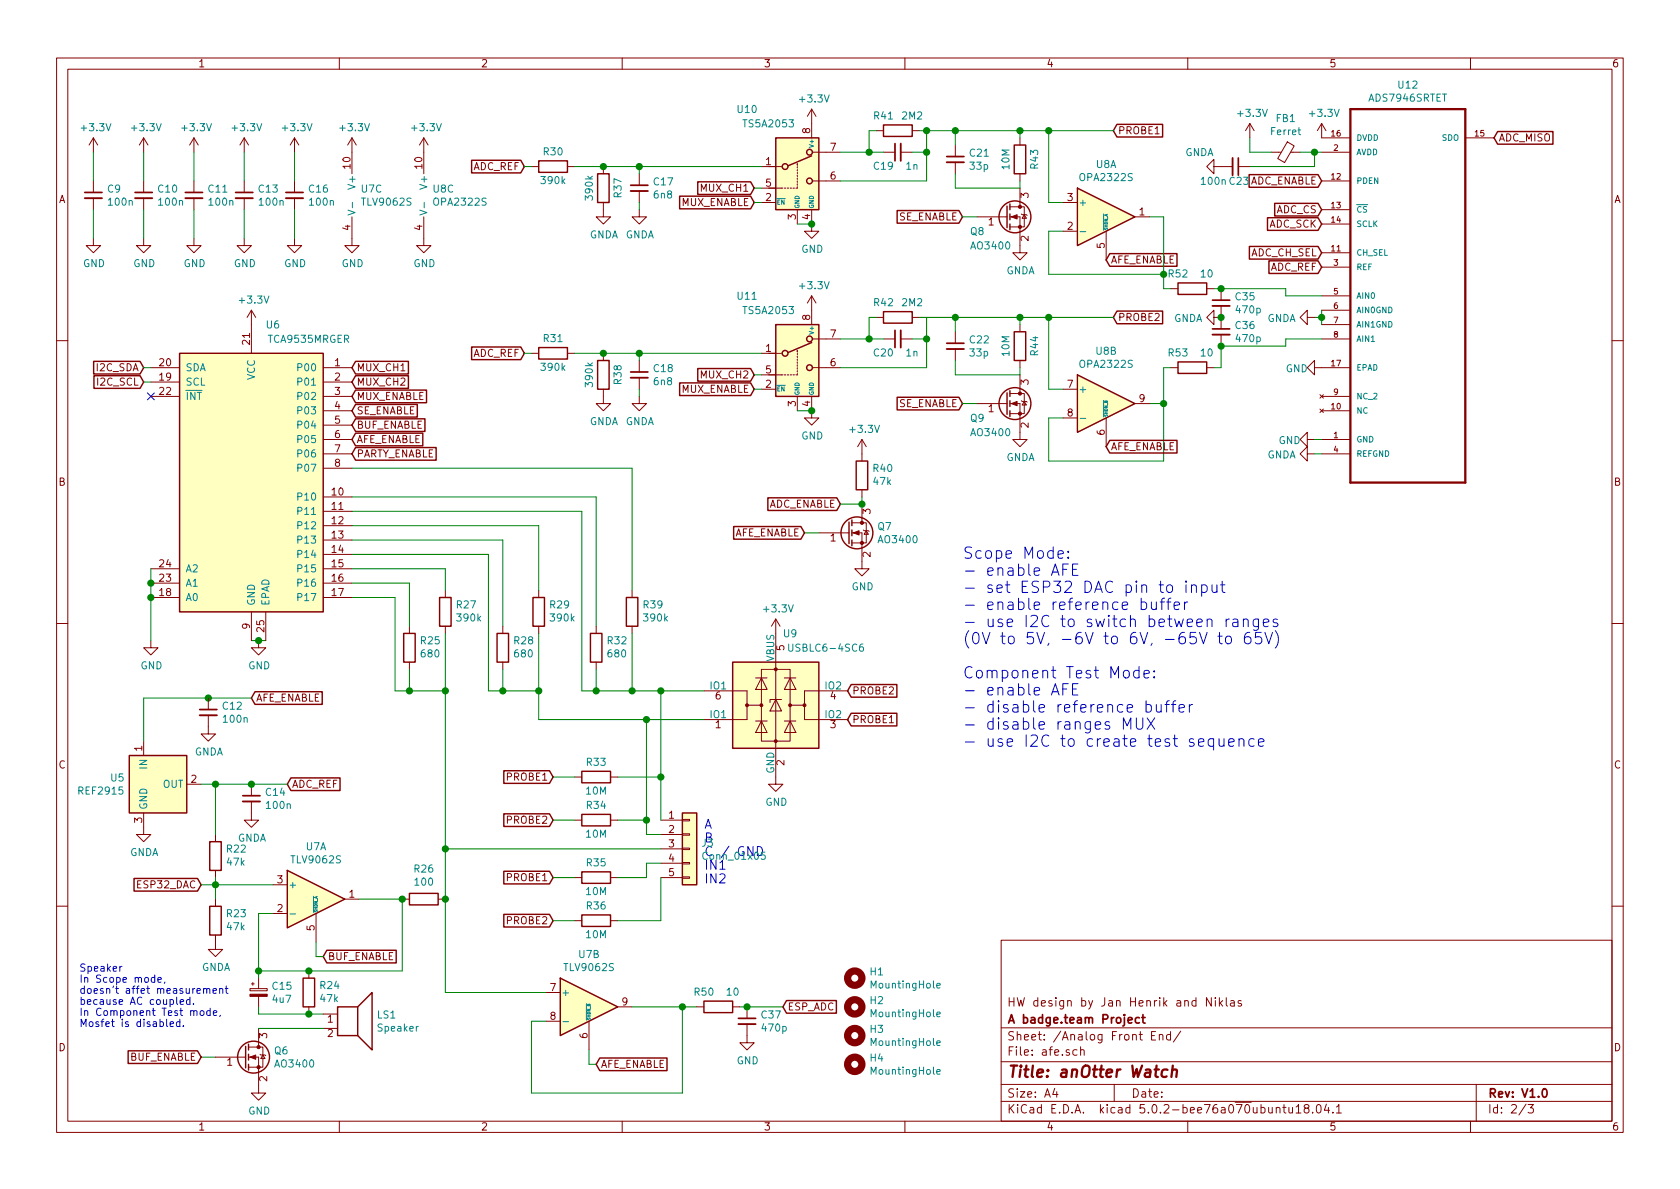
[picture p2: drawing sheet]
<svg xmlns="http://www.w3.org/2000/svg" width="297mm" height="210mm" viewBox="0 0 297 210" stroke-linecap="round" stroke-linejoin="round" font-family="sans-serif">
<g fill="none" stroke="#840000" stroke-width=".18">
<path d="M10 10.3h277v189.9h-277zM12 12.2h273v186.1h-273zM60 10.3v1.9M110 10.3v1.9M143.5 19.3v5.1M143.5 19.3l-.8 1.3M143.5 19.3l.8 1.3M160 10.3v1.9M210 10.3v1.9M260 10.3v1.9M16.5 24.4v2.5M16.5 32v2"/>
<path d="M16.5 35v2.1M16.5 24.4l-.8 1.2M16.5 24.4l.8 1.2M25.4 24.4v2.5M25.4 32v2M25.4 35v2.1M25.4 24.4l-.8 1.2M25.4 24.4l.8 1.2M34.3 24.4v2.5M34.3 32v2M34.3 35v2.1M34.3 24.4l-.8 1.2"/>
<path d="M34.3 24.4l.8 1.2M43.2 24.4v2.5M43.2 32v2M43.2 35v2.1M43.2 24.4l-.8 1.2M43.2 24.4l.7 1.2M52.1 24.4v2.5M52.1 32v2M52.1 35v2.1M52.1 24.4l-.8 1.2M52.1 24.4l.7 1.2M62.2 38.3v5.1h1.3l-1.3 1.3-1.2-1.3h1.2"/>
<path d="M62.2 24.4l-.7 1.2M62.2 24.4v6.3M62.2 24.4l.8 1.2M74.9 38.3v5.1h1.3l-1.3 1.3-1.2-1.3h1.2M74.9 24.4l-.7 1.2M74.9 24.4v6.3M74.9 24.4l.8 1.2M94 29.5h1.2M100.3 29.5h1.3M106.7 35.8v2.5h1.2l-1.2 1.3-1.3-1.3h1.3M106.7 29.5v1.2M113 37.1v1.2h1.3l-1.3 1.3-1.2-1.3h1.2"/>
<path d="M113 30.7v2.1M113 33.8v2M134.6 33.3h3.8M134.6 29.5h3.6M134.6 35.8h2.6M138.7 33.3h.2M139.2 33.3h.2M139.7 33.3h.3M140.2 33.3h.3M141 33v.3h-.3M141 29v.2M141 29.5v.2"/>
<path d="M141 30v.2M141 30.5v.2M141 31v.2M141 31.5v.2M141 32v.3M141 32.5v.3M141 37.1v2.5M143.5 37.1v3.8h1.3l-1.3 1.3-1.3-1.3h1.3M143.8 26.9h4.8M143.8 32h4.8M154.9 23.1h1.3M156.2 26.9h2"/>
<path d="M159.3 26.9h2M161.3 23.1h1.3M168.9 25.6v2.1M168.9 28.7v2M172.7 38.3h5.1M177.9 38.3h.2M178.6 38.3h1.7v6.4h1.3l-1.3 1.3-1.2-1.3h1.2M178.6 36.6h1.7M180.3 36.6h.8v3.5h-2.5M180.3 24.4v1.2M180.3 30.7v1.3M180.3 33.3v3.3"/>
<path d="M180.6 37.8l.1 .2h.8l.1 .1M181.1 38l.4 .6h-.8zM188 35.8h2.5M200.7 38.3h2.5M214.6 29.5v-1.3l-1.2 1.3 1.2 1.2v-1.2h3.3M218.9 29.5h2.1M221 21.8l-.8 1.3M221 21.8v2.6M221 21.8l.7 1.3M224.8 26.9h1.7M227.6 25.1l1.2 .7-1.7 2.9-1.2-.7zM228.2 26.9h1.7"/>
<path d="M233.7 21.8v2.6h5.1M233.7 26.9h5.1M233.7 32h5.1M233.7 37.1h5.1M233.7 39.6h5.1M233.7 21.8l-.8 1.3M233.7 21.8l.7 1.3M259.1 24.4h5.1M16.5 42.2v1.2h1.3l-1.3 1.3-1.3-1.3h1.3M25.4 42.2v1.2h1.3l-1.3 1.3-1.3-1.3h1.3M34.3 42.2v1.2h1.3l-1.3 1.3-1.3-1.3h1.3M43.2 42.2v1.2h1.2l-1.2 1.3-1.3-1.3h1.3"/>
<path d="M44.4 54.9l-.7 1.2M44.4 54.9v7.6M44.4 54.9l.8 1.2M52.1 42.2v1.2h1.2l-1.2 1.3-1.3-1.3h1.3M143.5 52.3v5.1M143.5 52.3l-.8 1.3M143.5 52.3l.8 1.3M143.8 59.9h4.8M154.9 56.1h1.3M156.2 59.9h2M159.3 59.9h2M161.3 56.1h1.3"/>
<path d="M168.9 58.7v2M180.3 57.4v1.3M188 40.9h2.5M195.6 40.9v5.1M207 51h1.3M213.4 51h1.2M214.6 56.1v-1.2l-1.2 1.2 1.2 1.3v-1.3h1.3M215.9 51v2.1M215.9 54.1v4.1M215.9 59.2v2M231.1 56.1v-1.2l-1.2 1.2 1.2 1.3v-1.3h1.3M233.7 44.7h5.1"/>
<path d="M233.7 47.2h5.1M233.7 52.3h5.1M233.7 54.9h5.1M233.7 57.4h5.1M233.7 59.9h5.1M10 60.2h2M26.7 65h5M26.7 70.1h5M26.7 67.6h5M57.1 65h5.1M57.1 70.1h5.1M57.1 72.6h5.1"/>
<path d="M57.1 77.7h5.1M57.1 67.6h5.1M57.1 75.2h5.1M94 62.5h1.2M100.3 62.5h1.3M106.7 68.8v2.6h1.2l-1.2 1.2-1.3-1.2h1.3M106.7 62.5v1.2M113 70.1v1.3h1.3l-1.3 1.2-1.2-1.2h1.2M113 63.7v2.1M113 66.8v2M134.6 66.3h3.8M134.6 62.5h3.6"/>
<path d="M134.6 68.8h2.6M138.7 66.3h.2M139.2 66.3h.2M139.7 66.3h.3M140.2 66.3h.3M141 62v.2M141 62.5v.2M141 63v.2M141 63.5v.2M141 64v.3M141 64.5v.3M141 65v.3"/>
<path d="M141 65.5v.3M141 66v.3h-.3M141 70.1v2.5M143.5 70.1v3.8h1.3l-1.3 1.3-1.3-1.3h1.3M143.8 65h4.8M152.4 77.7v3.8M152.4 77.7l-.8 1.3M152.4 77.7l.8 1.3M168.9 61.7v2M172.7 71.4h5.1M177.9 71.4h.2M178.6 71.4h1.7v6.3h1.3l-1.3 1.3-1.2-1.3h1.2"/>
<path d="M178.6 69.6h1.7M180.3 69.6h.8v3.5h-2.5M180.3 63.7v1.3M180.3 66.3v3.3M180.6 70.9l.1 .1h.8l.1 .1M181.1 71l.4 .6h-.8zM188 68.8h2.5M188 73.9h2.5M195.6 73.9v5.1M200.7 71.4h2.5M207 65h1.3M213.4 65h1.2"/>
<path d="M231.1 77.7v-1.3l-1.2 1.3 1.2 1.3v-1.3h1.3M232.4 65v-1.3l-1.3 1.3 1.3 1.3v-1.3h6.4M233.4 69.8l.6 .6M233.4 72.3l.6 .6M233.7 70.1h5.1M233.7 72.6h5.1M233.7 77.7h5.1M234 69.8l-.6 .6M234 72.3l-.6 .6M285 60.2h2M57.1 80.3h5.1M57.1 87.9h5.1"/>
<path d="M57.1 90.4h5.1M57.1 93h5.1M57.1 95.5h5.1M57.1 98h5.1M57.1 82.8h5.1M144.8 94.2h5.1M149.9 94.2h.2M150.6 94.2h1.8v6.4h1.3l-1.3 1.2-1.3-1.2h1.3M150.6 92.5h1.8M152.4 92.5h.8v3.5h-2.6M152.4 86.6v1.3M152.4 89.1v3.4"/>
<path d="M152.7 93.7l.1 .1h.7l.2 .2M153.2 93.8l.3 .7h-.7zM231.1 80.3v-1.3l-1.2 1.3 1.2 1.2v-1.2h1.3M233.7 80.3h5.1M10 110.3h2M26.7 113.3v1.2h1.2l-1.2 1.3-1.3-1.3h1.3M26.7 100.6h5M26.7 103.1h5M26.7 105.7h5M44.4 108.2v5.1M45.7 113.3v1.2h1.3l-1.3 1.3-1.3-1.3h1.3M47 108.2v5.1"/>
<path d="M57.1 100.6h5.1M57.1 103.1h5.1M57.1 105.7h5.1M72.4 110.7v1.3M72.4 117.1v1.3M78.7 104.4v1.3M78.7 110.7v1.3M88.9 110.7v1.3M88.9 117.1v1.3M95.2 104.4v1.3M95.2 110.7v1.3M105.4 110.7v1.3"/>
<path d="M105.4 117.1v1.3M111.8 104.4v1.3M111.8 110.7v1.3M133.6 119.9h2M134.6 118.4h5.1v12.7h-5.1zM134.6 119.9l1 2h-2zM137.2 109.5v29.2h1.2l-1.2 1.2-1.3-1.2h1.3M137.2 109.5l-.8 1.2M137.2 109.5l.7 1.2M138.7 119.9h2M139.7 119.9l1 2h-2zM285 110.3h2"/>
<path d="M25.4 131.1v2.5M33 138.7h2.6M36.8 126.5v3.3h1.3l-1.3 1.3-1.2-1.3h1.2M36.8 123.4v2.1M44.4 138.7v2M101.6 137.4h1.3M107.9 137.4h1.3M124.5 122.2h7.6v2.5h2.5M132.1 124.7v2.5h-7.6M133.6 127.5h2M134.6 127.5l1 2h-2zM137.2 123.7l1 2h-2.1z"/>
<path d="M138.2 123.7h-2.1v.5M138.7 127.5h2M139.7 127.5l1 2h-2zM142.2 124.7v2.5h7.7M149.9 122.2h-7.7v2.5h-2.5M25.4 143.8v3.8h1.3l-1.3 1.2-1.3-1.2h1.3M38.1 147.6v1.2M38.1 153.9v1.3M38.1 159v1.3M44.4 141.7v3.3h1.3l-1.3 1.3-1.2-1.3h1.2M48.3 156.5h2.5M61 159h2.5"/>
<path d="M71.1 159h1.3M77.5 159h1.2M101.6 145h1.3M101.6 155.2h1.3M107.9 145h1.3M107.9 155.2h1.3M116.8 145h3.8M116.8 147.6h3.8M116.8 150.1h3.8M116.8 152.6h3.8M116.8 155.2h3.8M120.6 155.1h1.3v.2h-1.3z"/>
<path d="M120.6 152.5h1.3v.3h-1.3zM120.6 150h1.3v.2h-1.3zM120.6 147.4h1.3v.3h-1.3zM120.6 144.9h1.3v.3h-1.3zM10 160.2h2M38.1 165.3v2.6h1.3l-1.3 1.3-1.3-1.3h1.3M44.2 174.8h3v.4h-3zM44.4 174h.6M44.7 173.7v.5M45.7 173v1.8M45.7 176.2v1.8M48.3 161.5h2.5"/>
<path d="M54.6 171.7v1.3M54.6 178v1.3M55.9 161.5v5.1M57.1 179.3h2.6M96.5 175.5h2.6M101.6 162.8h1.3M107.9 162.8h1.3M109.2 178h2.6M123.2 178h1.3M129.5 178h1.3M132.1 178v2.1M177 166.3h108v32h-108z"/>
<path d="M214.2 176.4v1.5l-.9-1.5v1.5M214.9 176.4v.2M214.9 176.9v1M215.6 176.4v1.5M215.7 177.4l.5 .5M216.2 176.9l-.6 .6M216.8 176.4v1.3l.2 .2M217.6 177h.6v.9M218.2 177.3l-.4 .1-.3 .2 .3 .3 .4-.1M219.5 177l-.4-.1-.2 .2v.3l.6 .1v.3h-.6M285 160.2h2M38.1 186.9h5.1"/>
<path d="M43.2 186.9h.2M43.9 186.9h1.8v6.4h1.3l-1.3 1.3-1.3-1.3h1.3M43.9 185.2h1.8M45.7 185.2h.8v3.5h-2.6M45.7 181.9v3.3M46 186.4l.1 .2h.8l.1 .1M46.5 186.6l.4 .6h-.8zM57.1 181.9h2.6M60 198.3v1.9M96.5 180.6h2.6M104.1 180.6v5.1M110 198.3v1.9"/>
<path d="M132.1 181.1v3.3h1.2l-1.2 1.3-1.3-1.3h1.3M160 198.3v1.9M177 194.8h108M177 191.8h108M177 187.8h108M177 181.8h108M186.5 192.5l-.4 1h1M186.8 193v1M190.4 185.7l-.4-.1-.3 .3 .1 .6 .2 .1 .4-.1M191.1 185.7l.2-.1 .3 .1 .1 .9M191.1 185.1v1.5M197 191.8v3"/>
<path d="M203.6 183.1h.5M204.3 182.4h-.7v1.5h.7M205 183.1l.2-.2 .3 .1 .1 .9M205 182.9v1M207 183l-.4-.1-.4 .3 .1 .6 .3 .1 .4-.1M207 182.4v1.5M208.8 182.3l-1.3 2M210 198.3v1.9M226.8 195.8h.6M227 195.3v1.3l.4 .2M227.9 195.8v.9l.4 .1 .2-.1M228.5 195.8v1"/>
<path d="M229.2 195.8l.4-.5v1.5M229.2 196.8h.8M230.9 196l-.2-.2-.1-.2 .3-.3h.3l.2 .3v.2l-.7 .2a.48 .48 0 0 0 0 .7l.2 .1 .5-.1a.48 .48 0 0 0-.2-.7M232.1 196.7v.1M232.9 195.5l.3-.2a.94 .94 0 0 1 0 1.5l-.4-.3-.1-.6zM234.5 195.2l-.3 1.1h.9M234.9 195.8v1M235.7 196.7v.1M236.3 195.8l.4-.5v1.5M236.3 196.8h.9M260 198.3v1.9M261 191.8v6.5"/>
<path d="M269.8 195.2l-1.2 2M270.2 195.3h.9l-.5 .6 .4 .1v.7l-.2 .1-.6-.1"/>
</g>
<g fill="none" stroke="#840000" stroke-width=".3">
<path d="M15 34h3M23.9 34h3M32.8 34h3M41.7 34h3M50.5 34h3.1M111.5 32.8h3.1M158.2 25.4v3M167.4 27.7h3M218.9 27.9v3.1M158.2 58.4v3.1M214.4 58.2h3M214.4 53.1h3"/>
<path d="M111.5 65.8h3.1M167.4 60.7h3M35.3 125.5h3.1M42.9 140.7h3.1M201.9 179.9h.6M202.1 179.4v1.3l.4 .2M130.6 180.1h3M199.5 180.4l.7-.1-.1-.3-.4-.1-.2 .2v.7h.6M201.4 180l-.4-.1-.3 .3 .1 .6 .2 .1 .4-.1M272.9 192.6l.1-.1a.8 .8 0 0 1 .5 .8 .8 .8 0 0 1-.5 .7 1 1 0 0 1-.1-1.4z"/>
</g>
<path d="M238.8 19.3h20.3v66h-20.3zM206.4 189.2a.68 .68 0 0 0-1 .3v.6l.1 .2 .2 .1 .6-.1M207.3 189.3a.5 .5 0 0 1 .8 .1l-.1 1M207.4 188.4l-.3 2" fill="none" stroke="#840000" stroke-width=".41"/>
<g fill="#ffffc2" stroke="#ffffc2" stroke-width=".18">
<path d="M22.9 133.6h10.1v10.2h-10.1z"/>
<path d="M31.7 62.5h25.4v45.7h-25.4z"/>
<path d="M137.2 24.4h7.6v12.7h-7.6z"/>
<path d="M137.2 57.4h7.6v12.7h-7.6z"/>
<path d="M190.5 33.3l10.2 5-10.2 5.1z"/>
<path d="M190.5 66.3l10.2 5.1-10.2 5z"/>
<path d="M50.8 153.9l10.2 5.1-10.2 5.1z"/>
<path d="M99.1 173l10.1 5-10.1 5.1z"/>
<path d="M120.6 143.8h2.6v12.7h-2.6z"/>
<path d="M129.5 117.1h15.3v15.2h-15.3z"/>
</g>
<g fill="none" stroke="#840000" stroke-width=".25">
<path d="M83.4 28.3h8.7l.6 1.2-.6 1.1h-8.7zM95.2 28.4h5.1v2.1h-5.1zM105.7 30.7h2v5.1h-2zM120.2 34.7h12.5l.6 1.1-.6 1.1h-12.5zM123.4 32.2h9.3l.6 1.1-.6 1.1h-9.3zM137.2 24.4h7.6v12.7h-7.6zM143.5 27.6l-4.2 1.7M156.2 22.1h5.1v2h-5.1zM158.6 37.2h10.9l.7 1.1-.7 1.2h-10.9zM178.1 36.4v3.9M178.6 36.1v1M178.6 37.8v1.1"/>
<path d="M178.6 39.6v1M179.3 25.6h2.1v5.1h-2.1zM190.5 33.3l10.2 5-10.2 5.1zM197.5 22h8.1v2.2h-8.1l-.7-1.1zM220.9 30.9h12.1l.7 1.1-.7 1.1h-12.1zM224.1 38.5h8.9l.7 1.1-.7 1.1h-8.9zM225.4 36h7.6l.7 1.1-.7 1.1h-7.6zM264.8 23.3h9.8v2.2h-9.8l-.6-1.1zM137.2 57.4h7.6v12.7h-7.6zM156.2 55.1h5.1v2h-5.1zM179.3 58.7h2.1v5h-2.1zM196.2 44.9h11.9v2.2h-11.9l-.6-1.1z"/>
<path d="M197.5 55h8.1v2.2h-8.1l-.7-1.1zM208.3 50h5.1v2.1h-5.1zM220.9 43.6h12.1l.7 1.1-.7 1.1h-12.1zM224.4 46.1h8.6l.7 1.1-.7 1.2h-8.6zM16.6 63.9h8.2l.6 1.1-.6 1.1h-8.2zM16.6 66.4h8.2l.6 1.2-.6 1.1h-8.2zM31.7 62.5h25.4v45.7h-25.4zM62.9 74.1h12.2v2.2h-12.2l-.7-1.1zM62.9 69h12.5v2.2h-12.5l-.7-1.1zM62.9 63.9h9.3v2.2h-9.3l-.7-1.1zM62.9 66.4h9.3v2.3h-9.3l-.7-1.1zM62.9 71.5h10.9v2.3h-10.9l-.7-1.2z"/>
<path d="M62.9 76.6h11.9v2.2h-11.9l-.7-1.1zM62.9 79.1h14.2v2.3h-14.2l-.7-1.1zM83.4 61.4h8.7l.6 1.1-.6 1.1h-8.7zM95.2 61.5h5.1v2h-5.1zM105.7 63.7h2v5.1h-2zM120.2 67.7h12.5l.6 1.1-.6 1.1h-12.5zM123.4 65.2h9.3l.6 1.1-.6 1.1h-9.3zM143.5 60.6l-4.2 1.8M158.6 70.3h10.9l.7 1.1-.7 1.1h-10.9zM178.1 69.5v3.8M178.6 69.1v1M178.6 70.9v1"/>
<path d="M178.6 72.6v1.1M190.5 66.3l10.2 5.1-10.2 5zM196.2 77.9h11.9v2.2h-11.9l-.6-1.1zM208.3 64h5.1v2h-5.1zM129.7 93.1h11.9l.6 1.1-.6 1.1h-11.9zM135.8 88h12.2l.6 1.1-.6 1.2h-12.2zM150.1 92.3v3.8M150.6 91.9v1.1M150.6 93.7v1M150.6 95.5v1M151.4 81.5h2v5.1h-2zM71.4 112h2v5.1h-2z"/>
<path d="M77.7 105.7h2.1v5h-2.1zM87.9 112h2v5.1h-2zM94.2 105.7h2.1v5h-2.1zM104.4 112h2v5.1h-2zM110.7 105.7h2.1v5h-2.1zM129.5 117.1h15.3v15.2h-15.3zM22.9 133.6h10.1v10.2h-10.1zM45.1 122.3h11.9v2.3h-11.9l-.7-1.2zM51.4 137.6h8.7v2.2h-8.7l-.6-1.1zM89.1 136.3h8.1l.6 1.1-.6 1.1h-8.1zM102.9 136.4h5v2h-5zM150.5 126.1h8.1v2.3h-8.1l-.6-1.2z"/>
<path d="M150.5 121.1h8.1v2.2h-8.1l-.6-1.1zM23.7 155.3h11.2l.7 1.2-.7 1.1h-11.2zM37.1 148.8h2v5.1h-2zM50.8 153.9l10.2 5.1-10.2 5.1zM72.4 158h5.1v2h-5.1zM89.1 154.1h8.1l.6 1.1-.6 1.1h-8.1zM89.1 143.9h8.1l.6 1.1-.6 1.1h-8.1zM102.9 154.2h5v2h-5zM102.9 144h5v2h-5zM120.6 143.8h2.6v12.7h-2.6zM37.1 160.3h2v5h-2zM53.6 173h2v5h-2z"/>
<path d="M57.8 168h12.3v2.3h-12.3l-.7-1.1zM59.7 178h3.5v5.1h-3.5zM63.2 178l2.6-2.5v10.2l-2.6-2.6M89.1 161.7h8.1l.6 1.1-.6 1.1h-8.1zM99.1 173l10.1 5-10.1 5.1zM102.9 161.8h5v2h-5zM124.5 177h5v2.1h-5zM139.1 176.9h8.8v2.3h-8.8l-.7-1.2zM22.7 185.8h12.2l.7 1.1-.7 1.2h-12.2zM43.4 185v3.8M43.9 184.7v1M43.9 186.4v1"/>
<path d="M43.9 188.2v1M106 187.1h11.9v2.2h-11.9l-.6-1.1z"/>
<circle cx="138.8" cy="29.5" r=".51"/>
<circle cx="143.1" cy="32" r=".51"/>
<circle cx="143.1" cy="26.9" r=".51"/>
<circle cx="179.5" cy="38.3" r="2.82"/>
<circle cx="143.1" cy="59.9" r=".51"/>
<circle cx="138.8" cy="62.5" r=".51"/>
<circle cx="143.1" cy="65" r=".51"/>
<circle cx="179.5" cy="71.4" r="2.82"/>
<circle cx="151.5" cy="94.2" r="2.82"/>
<circle cx="44.8" cy="186.9" r="2.82"/>
</g>
<g fill="none" stroke="#008400" stroke-width=".18">
<path d="M16.5 26.9v5.1M16.5 37.1v5.1M25.4 26.9v5.1M25.4 37.1v5.1M34.3 26.9v5.1M34.3 37.1v5.1M43.2 26.9v5.1M43.2 37.1v5.1M52.1 26.9v5.1M52.1 37.1v5.1M92.7 29.5h1.3M101.6 29.5h33"/>
<path d="M113 29.5v1.2M113 35.8v1.3M133.3 35.8h1.3M133.3 33.3h1.3M141 39.6h2.5M148.6 26.9h7.6M154.9 23.1h-1.2v3.8M161.3 26.9h2.5M162.6 23.1h34.2M163.8 23.1v8.9h-15.2M168.9 30.7v2.6h11.4v-1.3M168.9 23.1v2.5"/>
<path d="M170.2 38.3h2.5M180.3 23.1v1.3M185.4 23.1v12.7h2.6M203.2 38.3h2.5v12.7h1.3M221 24.4v2.5h3.8M229.9 26.9h3.8M232.4 26.9v2.6h-11.4M148.6 59.9h7.6M154.9 56.1h-1.2v3.8M161.3 59.9h2.5M162.6 56.1h34.2M163.8 56.1v8.9h-15.2"/>
<path d="M168.9 56.1v2.6M180.3 56.1v1.3M185.4 56.1v12.7h2.6M188 40.9h-2.6v7.6h20.3M214.6 51h12.7v1.3h6.4M232.4 56.1h1.3M233.7 59.9h-6.4v1.3h-11.4v3.8h-1.3M233.7 54.9v2.5M25.4 67.6h1.3M25.4 65h1.3M92.7 62.5h1.3M101.6 62.5h33"/>
<path d="M113 62.5v1.2M113 68.8v1.3M133.3 68.8h1.3M133.3 66.3h1.3M141 72.6h2.5M168.9 63.7v2.6h11.4v-1.3M170.2 71.4h2.5M203.2 71.4h2.5M207 65h-1.3v16.5h-20.3v-7.6h2.6M232.4 77.7h1.3M62.2 90.4h40.7v31.8h21.6M62.2 93h33v11.4"/>
<path d="M62.2 95.5h26.7v15.2M62.2 98h24.2v24.2h8.8M62.2 87.9h43.2v22.8M62.2 82.8h49.6v21.6M142.2 94.2h2.6M152.4 87.9v1.2h-3.8M232.4 80.3h1.3M26.7 100.6v12.7M44.4 113.3h2.6M62.2 105.7h7.6v16.5h8.9M62.2 103.1h10.2v7.6M62.2 100.6h16.5v3.8"/>
<path d="M72.4 118.4v3.8M78.7 112v63.5h17.8M88.9 118.4v3.8M95.2 112v15.2h29.3M105.4 118.4v3.8M111.8 112v10.2M35.6 138.7h15.2M38.1 138.7v8.9M44.4 123.4h-19v7.7M97.8 137.4h3.8M109.2 137.4h7.6M114.3 127.2v20.4h2.5"/>
<path d="M116.8 122.2v22.8M35.6 156.5h12.7M38.1 155.2v3.8M63.5 159h7.6v12.7h-25.4M78.7 150.1h38.1M97.8 155.2h3.8M97.8 145h3.8M109.2 145h5.1M116.8 152.6h-2.5v2.6h-5.1M116.8 155.2v7.6h-7.6M45.7 178v1.3h11.4M48.3 161.5h-2.6v11.5"/>
<path d="M55.9 166.6v2.6h1.2M97.8 162.8h3.8M111.8 178h11.4M120.6 178v15.3h-26.6v-12.7h2.5M130.8 178h7.6M35.6 186.9h2.5M45.7 181.9h11.4M104.1 185.7v2.5h1.3"/>
</g>
<g fill="#008400" stroke="#008400" stroke-width=".25">
<circle cx="38.1" cy="156.5" r=".51"/>
<circle cx="45.7" cy="113.3" r=".51"/>
<circle cx="120.7" cy="178" r=".51"/>
<circle cx="26.7" cy="103.1" r=".51"/>
<circle cx="26.7" cy="105.7" r=".51"/>
<circle cx="78.7" cy="122.2" r=".51"/>
<circle cx="72.4" cy="122.2" r=".51"/>
<circle cx="88.9" cy="122.2" r=".51"/>
<circle cx="105.4" cy="122.2" r=".51"/>
<circle cx="185.4" cy="23.1" r=".51"/>
<circle cx="38.1" cy="138.7" r=".51"/>
<circle cx="44.5" cy="138.7" r=".51"/>
<circle cx="233.7" cy="56.1" r=".51"/>
<circle cx="143.5" cy="39.6" r=".51"/>
<circle cx="163.8" cy="23.1" r=".51"/>
<circle cx="143.5" cy="72.6" r=".51"/>
<circle cx="113" cy="29.5" r=".51"/>
<circle cx="106.7" cy="29.5" r=".51"/>
<circle cx="113" cy="62.5" r=".51"/>
<circle cx="106.7" cy="62.5" r=".51"/>
<circle cx="153.7" cy="26.9" r=".51"/>
<circle cx="163.8" cy="26.9" r=".51"/>
<circle cx="153.7" cy="59.9" r=".51"/>
<circle cx="163.8" cy="59.9" r=".51"/>
<circle cx="168.9" cy="23.1" r=".51"/>
<circle cx="180.3" cy="23.1" r=".51"/>
<circle cx="168.9" cy="56.1" r=".51"/>
<circle cx="180.3" cy="56.1" r=".51"/>
<circle cx="185.4" cy="56.1" r=".51"/>
<circle cx="78.7" cy="150.1" r=".51"/>
<circle cx="111.8" cy="122.2" r=".51"/>
<circle cx="116.8" cy="137.4" r=".51"/>
<circle cx="114.3" cy="145" r=".51"/>
<circle cx="95.3" cy="122.2" r=".51"/>
<circle cx="36.8" cy="123.4" r=".51"/>
<circle cx="232.4" cy="26.9" r=".51"/>
<circle cx="116.8" cy="122.2" r=".51"/>
<circle cx="114.3" cy="127.2" r=".51"/>
<circle cx="78.7" cy="159" r=".51"/>
<circle cx="71.1" cy="159" r=".51"/>
<circle cx="45.7" cy="171.7" r=".51"/>
<circle cx="54.6" cy="171.7" r=".51"/>
<circle cx="54.6" cy="179.3" r=".51"/>
<circle cx="215.9" cy="56.1" r=".51"/>
<circle cx="215.9" cy="51" r=".51"/>
<circle cx="215.9" cy="61.2" r=".51"/>
<circle cx="205.7" cy="48.5" r=".51"/>
<circle cx="205.7" cy="71.4" r=".51"/>
<circle cx="152.4" cy="89.1" r=".51"/>
<circle cx="132.1" cy="178" r=".51"/>
</g>
<g fill="none" stroke="#0000c2" stroke-width=".18">
<path d="M187.1 98l.9-.1-.1-.4-.5-.1-.3 .3v.9l.3 .1 .5-.1M188.9 98.5l.1 .1-.1 .1-.1-.1 .1-.1v.2M188.9 97.5l.1 .1h-.2l.1-.1v.2M188.9 99.7h-1v2M190.6 99.7h-1v2h1M185.9 101.7l.7-2 .6 2M187.9 100.7h.7M189.6 100.7h.7M201.4 118.6l-.6-.1-.4 .4v.6l.2 .3 .2 .1 .6-.1M201.4 117.9v2M201.8 106.5l.6-.1 .3 .4v.6l-.2 .3-.1 .1-.6-.1M201.8 105.8v2"/>
<path d="M202.3 119.2l.9-.2-.1-.4-.6-.1-.2 .3 .1 1 .1 .1 .6-.1M203.6 106.4v1.1a.48 .48 0 0 0 .4 .3 .48 .48 0 0 0 .4-.2M204.1 119.7l.1 .1-.1 .1-.1-.1 .1-.1v.2M204.1 118.6l.1 .1h-.2l.1-.1v.2M204.4 106.4v1.4M205.1 106.4h.8M205.9 105.8l-.4 .1-.1 .2v1.7M206.3 106.4h.7M206.5 103.5a.54 .54 0 0 1 .8 .3v.6a.54 .54 0 0 1-.5 .4 .54 .54 0 0 1-.5-.4v-.6zM207 105.8l-.3 .1-.1 .2v1.7M207.6 107.1l1-.2-.1-.4-.6-.1-.3 .3 .1 1 .2 .1 .6-.1M209.4 106.4v1.4"/>
<path d="M209.7 102.8l-.1 .1h.2l-.1-.1v.1M209.7 103.4v1.4M210 106.4l-.4 .1-.2 .3M210.7 103.6a.49 .49 0 0 1 .8 .1v1.1M210.7 103.4v1.4M212.1 111.8l.7 2 .6-2M212.5 103.5l.6-.1 .3 .4v.6l-.2 .3-.1 .1-.6-.1M212.5 103.4v2M214.3 103.4l.1 1.3a.53 .53 0 0 0 .8-.1M215.2 103.4v1.4M215.3 112.5h.8M215.6 111.8v1.7l.1 .2 .4 .1"/>
<path d="M215.8 103.4h.8M216.1 102.8v1.7l.1 .2 .4 .1M216.8 109.5v1.3M216.9 112.6a.54 .54 0 0 1 .8 .3v.6a.54 .54 0 0 1-.5 .4 .54 .54 0 0 1-.5-.4v-.6zM217.3 109.5l-.3 .1-.2 .2M218 109.6l.2-.1 .6 .1 .1 1.2M218.9 110l-.7 .1a.39 .39 0 0 0-.3 .3 .39 .39 0 0 0 .3 .4l.7-.1M219.8 109.7a.52 .52 0 0 1 .8-.1l.1 1.2M219.8 109.5v1.3M221 111.8a.83 .83 0 0 0-1 .9v.8l.4 .3h.4l.4-.3v-.5l-.2-.3a.67 .67 0 0 0-.9 .1l-.1 .2M222.5 109.5v1.6a.54 .54 0 0 1-.9 .3M222.5 109.6l-.6-.1-.3 .3v.6l.1 .3 .2 .1 .6-.1"/>
<path d="M223 111.8h-1l-.1 1 .3-.2h.5l.3 .2 .1 .2-.1 .6-.3 .2h-.5l-.3-.2M223.4 110.1l.9-.1-.1-.4-.6-.1-.2 .2 .1 1 .1 .1 .6-.1M223.6 111.8l.7 2 .7-2M225.5 111.5a2.37 2.37 0 0 1 0 3.1M225.9 109.6l-.2-.1-.5 .1-.1 .1 .1 .4a.67 .67 0 0 1 .8 .4l-.3 .3-.6-.1M185.9 122.9l.7-2 .6 2M187.9 121.8h.7M188.9 120.9h-1v2M189.6 121.8h.7M190.6 120.9h-1v2h1M198.6 129v-2.1l.7 1.5 .6-1.5v2.1M200.9 126.9v1.7l.4 .4 .6-.2 .2-.2v-1.7"/>
<path d="M202.6 124.7l.6-.1 .4 .4v.5l-.2 .3-.2 .1-.6-.1M202.6 123.9v2M202.8 126.9l1.4 2.1M204.2 126.9l-1.4 2.1M204.4 124.6l.1 1.2a.52 .52 0 0 0 .8-.1M205.3 124.6v1.3M206 124.6h.8M206.8 123.9l-.4 .1-.1 .2v1.7M207.1 124.6h.8M207.9 123.9l-.4 .1-.1 .2v1.7M208.5 125.2l.9-.1-.1-.4-.5-.1-.3 .3 .1 .9 .2 .1 .5-.1M210.3 124.6v1.3"/>
<path d="M210.8 124.6l-.3 .1-.2 .3M211.9 131.3l1-.2-.1-.4-.6-.1-.3 .3 .1 1 .2 .1 .6-.1M214.6 130.7l-.6-.1-.4 .4v.6l.2 .3 .2 .1 .6-.1M214.6 130.6v2M215.5 130.6l.1 1.3a.56 .56 0 0 0 .8-.1M216.4 130.6v1.4M217.2 131.3l1-.2-.1-.4-.5-.1-.4 .3 .1 1 .3 .1 .5-.1M219.1 130.8a.49 .49 0 0 1 .8 .1v1.1M219.1 130.6v1.4M221.7 130.7l-.5-.1-.4 .4v.6l.2 .3 .2 .1 .5-.1M222.5 131.3l1-.2-.1-.4-.6-.1-.3 .3 .1 1 .2 .1 .6-.1M133.9 149.7a.81 .81 0 0 1 .9 .8 .81 .81 0 0 1-.9 .8z"/>
<path d="M21.6 170.9l-.4 .2M27.4 172.9l-.4-.1-.3 .3 .2 .6h.5M27.4 172.4v1.3M27.9 173.3l.6-.2v-.2l-.4-.1-.2 .2 .1 .7h.5M29.2 173.7l-.2 .2M31.9 177.2l.6-.1-.1-.3h-.3l-.2 .1v.7h.5M33.6 176.8h-.4l-.2 .2 .1 .6h.5M33.6 176.3v1.3M34.2 177.5v.1M35.4 178.8l.2-.1 .4 .1 .1 .5-.2 .2-.3 .1-.2-.2zM36 174.9l.2-.1 .3 .1 .1 .8M36 174.8v.9"/>
<path d="M36.6 175l.1-.2 .3 .1 .1 .8M37.2 178.8l-.4-.1-.2 .3 .1 .5h.5M37.2 178.3v1.3M37.7 175.2l.6-.1-.1-.2-.4-.1-.1 .2v.6h.5M37.7 179.1l.6-.1v-.2l-.4-.1-.2 .2 .1 .6h.5M38.8 174.9h.1a.32 .32 0 0 1 .5 .1v.7M38.8 174.8v.9M39 179.5l-.2 .3M39.8 174.8h.5M40 174.4v1.1l.3 .2M29.5 180.2v1.2l.1 .1M30.1 181.1l.6-.1-.1-.3h-.3l-.2 .1v.7h.5"/>
<path d="M31.8 180.7h-.4l-.2 .2 .1 .6h.5M31.8 180.2v1.3M32.4 181.4v.1"/>
</g>
<g fill="none" stroke="#840000" stroke-width=".33">
<path d="M15 35h3M23.9 35h3M32.8 35h3M41.7 35h3M50.5 35h3.1M111.5 33.8h3.1M159.3 25.4v3M167.4 28.7h3M217.9 27.9v3.1M159.3 58.4v3.1M214.4 59.2h3M214.4 54.1h3"/>
<path d="M111.5 66.8h3.1M167.4 61.7h3M35.3 126.5h3.1M42.9 141.7h3.1M130.6 181.1h3"/>
</g>
<g fill="none" stroke="#008484" stroke-width=".18">
<path d="M61.5 37.2l1.3 .4-1.3 .4M62.3 35.8v.9M74.2 37.2l1.3 .4-1.3 .4M75 35.8v.9M191 41h1M191 74h1M139.4 113.9v1l.3 .3 .4-.1 .1-.2v-1M152.6 113.9l-.4 .1a.87 .87 0 0 0 0 1.2l.4-.2v-.5l-.4-.1-.2 .2M133.5 150.8l.2-.1a.67 .67 0 0 1 .4 .6 .67 .67 0 0 1-.4 .7l-.3-.5zM135.3 150.7h-.7v.6l.2-.1 .4 .1 .1 .5-.2 .2-.5-.2M51.3 161.6h1M165.6 174.3l.6-.1v-.3h-.4l-.2 .2 .1 .6h.5"/>
<path d="M165.6 179.4l.6-.1v-.3h-.4l-.2 .1 .1 .7h.5M99.5 180.7h1M165.6 184.4l.6-.1v-.2l-.4-.1-.2 .2 .1 .6h.5M165.6 189.5l.6-.1v-.2l-.4-.1-.2 .2 .1 .6h.5"/>
</g>
<g fill="none" stroke="#840000" stroke-width="1.3">
<circle cx="151.1" cy="173" r="1.27"/>
<circle cx="151.1" cy="178" r="1.27"/>
<circle cx="151.1" cy="188.2" r="1.27"/>
<circle cx="151.1" cy="183.1" r="1.27"/>
</g>
<g fill="#840000" stroke="#840000" stroke-width=".18">
<path d="M44.2 175.8h3v.4h-3z"/>
<path d="M150.9 94.2l1-.4v.8z"/>
<path d="M178.8 71.4l1-.4v.7z"/>
<path d="M178.8 38.3l1-.3v.7z"/>
<path d="M44.2 186.9l1-.3v.7z"/>
<circle cx="132.1" cy="124.7" r=".25"/>
<circle cx="134.6" cy="124.7" r=".25"/>
<circle cx="137.2" cy="131.1" r=".25"/>
<circle cx="137.2" cy="118.4" r=".25"/>
<circle cx="139.7" cy="124.7" r=".25"/>
<circle cx="142.2" cy="124.7" r=".25"/>
<circle cx="152.4" cy="96" r=".28"/>
<circle cx="152.4" cy="92.5" r=".28"/>
<circle cx="180.3" cy="73.1" r=".28"/>
<circle cx="180.3" cy="69.6" r=".28"/>
<circle cx="180.3" cy="40.1" r=".28"/>
<circle cx="180.3" cy="36.6" r=".28"/>
<circle cx="45.7" cy="188.7" r=".28"/>
<circle cx="45.7" cy="185.2" r=".28"/>
</g>
<path d="M26.1 69.5l1.2 1.2M27.3 69.5l-1.2 1.2" fill="none" stroke="#000084" stroke-width=".18"/>
<g font-size="2.8" fill="#0000c2">
<text x="170.2" y="98.8">Scope Mode:</text>
<text x="170.2" y="101.8">- enable AFE</text>
<text x="170.2" y="104.9">- set ESP32 DAC pin to input</text>
<text x="170.2" y="107.9">- enable reference buffer</text>
<text x="170.2" y="110.9">- use I2C to switch between ranges</text>
<text x="170.2" y="113.9">(0V to 5V, -6V to 6V, -65V to 65V)</text>
<text x="170.2" y="120">Component Test Mode:</text>
<text x="170.2" y="123">- enable AFE</text>
<text x="170.2" y="126">- disable reference buffer</text>
<text x="170.2" y="129.1">- disable ranges MUX</text>
<text x="170.2" y="132.1">- use I2C to create test sequence</text>
</g>
<text font-size="2.8" fill="#840000" x="178" y="190.5">Title: anOtter Watch</text>
<g font-size="2.2" fill="#0000c2">
<text x="124.5" y="146.6">A</text>
<text x="124.5" y="153.8">IN1</text>
<text x="124.5" y="156.2">IN2</text>
</g>
<g font-size="2.2" fill="#008484">
<text x="124.5" y="149">B</text>
<text x="124.5" y="151.4">C / GND</text>
</g>
<g font-size="2.1" fill="#840000">
<text x="178" y="178">HW design by Jan Henrik and Niklas</text>
<text x="178" y="184">Sheet: /Analog Front End/</text>
<text x="178" y="181">A badge.team Project</text>
<text x="178" y="186.7">File: afe.sch</text>
<text x="178" y="196.9">KiCad E.D.A. kicad 5.0.2-bee76a070ubuntu18.04.1</text>
<text x="178" y="194.1">Size: A4</text>
<text x="200" y="194.1">Date:</text>
<text x="263" y="194.1">Rev: V1.0</text>
<text x="263" y="196.9">Id: 2/3</text>
</g>
<g font-size="1.8" fill="#840000">
<text x="35" y="11.9">1</text>
<text x="85" y="11.9">2</text>
<text x="135" y="11.9">3</text>
<text x="185" y="11.9">4</text>
<text x="235" y="11.9">5</text>
<text x="285" y="11.9">6</text>
<text x="143.3" y="23.6" transform="rotate(-90 143.3 23.6)">8</text>
<text x="197.6" y="23.7">PROBE1</text>
<text x="62" y="29.8" transform="rotate(-90 62 29.8)">10</text>
<text x="74.7" y="29.8" transform="rotate(-90 74.7 29.8)">10</text>
<text x="135.4" y="29.2">1</text>
<text x="146.8" y="26.7">7</text>
<text x="264.9" y="25">ADC_MISO</text>
<text x="10.4" y="35.9">A</text>
<text x="83.6" y="30.1">ADC_REF</text>
<text x="124.1" y="33.9">MUX_CH1</text>
<text x="135.4" y="35.6">2</text>
<text x="135.4" y="33">5</text>
<text x="146.8" y="31.7">6</text>
<text x="181.9" y="35" transform="rotate(-90 181.9 35)">3</text>
<text x="188.7" y="35.6">3</text>
<text x="285.4" y="35.9">A</text>
<text x="62" y="40.7" transform="rotate(-90 62 40.7)">4</text>
<text x="74.7" y="40.7" transform="rotate(-90 74.7 40.7)">4</text>
<text x="120.4" y="36.4">MUX_ENABLE</text>
<text x="140.7" y="38.8" transform="rotate(-90 140.7 38.8)">3</text>
<text x="143.3" y="38.8" transform="rotate(-90 143.3 38.8)">4</text>
<text x="158.8" y="39">SE_ENABLE</text>
<text x="174.8" y="39.9">1</text>
<text x="188.7" y="40.6">2</text>
<text x="201.4" y="38.1">1</text>
<text x="224.3" y="40.3">ADC_SCK</text>
<text x="225.6" y="37.7">ADC_CS</text>
<text x="181.9" y="42.6" transform="rotate(-90 181.9 42.6)">2</text>
<text x="195.3" y="43.9" transform="rotate(-90 195.3 43.9)">5</text>
<text x="196.4" y="46.6">AFE_ENABLE</text>
<text x="221.1" y="45.3">ADC_CH_SEL</text>
<text x="224.5" y="47.9">ADC_REF</text>
<text x="143.3" y="56.6" transform="rotate(-90 143.3 56.6)">8</text>
<text x="146.8" y="59.7">7</text>
<text x="197.6" y="56.8">PROBE2</text>
<text x="17.1" y="65.7">I2C_SDA</text>
<text x="28.2" y="64.8">20</text>
<text x="44.2" y="60.9" transform="rotate(-90 44.2 60.9)">21</text>
<text x="59.2" y="64.8">1</text>
<text x="63" y="65.7">MUX_CH1</text>
<text x="83.6" y="63.1">ADC_REF</text>
<text x="135.4" y="62.2">1</text>
<text x="146.8" y="64.8">6</text>
<text x="17.3" y="68.2">I2C_SCL</text>
<text x="28.2" y="67.3">19</text>
<text x="28.2" y="69.8">22</text>
<text x="59.2" y="67.3">2</text>
<text x="59.2" y="69.8">3</text>
<text x="63" y="70.7">MUX_ENABLE</text>
<text x="63" y="68.2">MUX_CH2</text>
<text x="120.4" y="69.5">MUX_ENABLE</text>
<text x="124.1" y="66.9">MUX_CH2</text>
<text x="135.4" y="68.6">2</text>
<text x="135.4" y="66">5</text>
<text x="140.7" y="71.9" transform="rotate(-90 140.7 71.9)">3</text>
<text x="143.3" y="71.9" transform="rotate(-90 143.3 71.9)">4</text>
<text x="181.9" y="68" transform="rotate(-90 181.9 68)">3</text>
<text x="188.7" y="68.6">7</text>
<text x="201.4" y="71.1">9</text>
<text x="59.2" y="72.4">4</text>
<text x="59.2" y="74.9">5</text>
<text x="59.2" y="77.5">6</text>
<text x="63" y="75.8">BUF_ENABLE</text>
<text x="63" y="73.3">SE_ENABLE</text>
<text x="158.8" y="72">SE_ENABLE</text>
<text x="174.8" y="72.9">1</text>
<text x="181.9" y="75.7" transform="rotate(-90 181.9 75.7)">2</text>
<text x="188.7" y="73.7">8</text>
<text x="195.3" y="76.9" transform="rotate(-90 195.3 76.9)">6</text>
<text x="59.2" y="80">7</text>
<text x="59.2" y="82.5">8</text>
<text x="63" y="78.4">AFE_ENABLE</text>
<text x="63" y="80.9">PARTY_ENABLE</text>
<text x="196.4" y="79.6">AFE_ENABLE</text>
<text x="10.4" y="85.9">B</text>
<text x="58.7" y="87.6">10</text>
<text x="135.7" y="89.8">ADC_ENABLE</text>
<text x="285.4" y="85.9">B</text>
<text x="58.7" y="90.2">11</text>
<text x="58.7" y="92.7">12</text>
<text x="58.7" y="95.2">13</text>
<text x="129.7" y="94.9">AFE_ENABLE</text>
<text x="146.8" y="95.8">1</text>
<text x="153.9" y="90.9" transform="rotate(-90 153.9 90.9)">3</text>
<text x="28.2" y="100.3">24</text>
<text x="58.7" y="97.8">14</text>
<text x="58.7" y="100.3">15</text>
<text x="153.9" y="98.5" transform="rotate(-90 153.9 98.5)">2</text>
<text x="28.2" y="105.4">18</text>
<text x="28.2" y="102.9">23</text>
<text x="58.7" y="102.9">16</text>
<text x="58.7" y="105.4">17</text>
<text x="44.2" y="111.2" transform="rotate(-90 44.2 111.2)">9</text>
<text x="46.7" y="111.7" transform="rotate(-90 46.7 111.7)">25</text>
<text x="138.7" y="115" transform="rotate(-90 138.7 115)">5</text>
<text x="45.2" y="124.1">AFE_ENABLE</text>
<text x="126.5" y="123.7">6</text>
<text x="146.8" y="123.7">4</text>
<text x="150.6" y="122.8">PROBE2</text>
<text x="126.5" y="128.8">1</text>
<text x="146.8" y="128.8">3</text>
<text x="150.6" y="127.9">PROBE1</text>
<text x="10.4" y="135.9">C</text>
<text x="25.1" y="132.8" transform="rotate(-90 25.1 132.8)">1</text>
<text x="138.7" y="135.4" transform="rotate(-90 138.7 135.4)">2</text>
<text x="285.4" y="135.9">C</text>
<text x="33.8" y="138.4">2</text>
<text x="51.6" y="139.3">ADC_REF</text>
<text x="89.7" y="138">PROBE1</text>
<text x="25.1" y="145.5" transform="rotate(-90 25.1 145.5)">3</text>
<text x="89.7" y="145.7">PROBE2</text>
<text x="118.3" y="144.8">1</text>
<text x="118.3" y="147.3">2</text>
<text x="118.3" y="149.9">3</text>
<text x="89.7" y="155.8">PROBE1</text>
<text x="118.3" y="152.4">4</text>
<text x="118.3" y="154.9">5</text>
<text x="24.5" y="157.1">ESP32_DAC</text>
<text x="49" y="161.3">2</text>
<text x="49" y="156.2">3</text>
<text x="61.7" y="158.7">1</text>
<text x="55.6" y="164.6" transform="rotate(-90 55.6 164.6)">5</text>
<text x="89.7" y="163.4">PROBE2</text>
<text x="57.9" y="169.8">BUF_ENABLE</text>
<text x="97.3" y="175.3">7</text>
<text x="110" y="177.8">9</text>
<text x="139.2" y="178.7">ESP_ADC</text>
<text x="10.4" y="185.9">D</text>
<text x="47.2" y="183.6" transform="rotate(-90 47.2 183.6)">3</text>
<text x="57.9" y="180.8">1</text>
<text x="57.9" y="183.4">2</text>
<text x="97.3" y="180.3">8</text>
<text x="103.9" y="183.6" transform="rotate(-90 103.9 183.6)">6</text>
<text x="285.4" y="185.9">D</text>
<text x="22.9" y="187.6">BUF_ENABLE</text>
<text x="40.2" y="188.5">1</text>
<text x="47.2" y="191.2" transform="rotate(-90 47.2 191.2)">2</text>
<text x="106.2" y="188.8">AFE_ENABLE</text>
<text x="35" y="199.9">1</text>
<text x="85" y="199.9">2</text>
<text x="135" y="199.9">3</text>
<text x="185" y="199.9">4</text>
<text x="235" y="199.9">5</text>
<text x="285" y="199.9">6</text>
</g>
<g font-size="1.8" fill="#008484">
<text x="242.2" y="18">ADS7946SRTET</text>
<text x="247.3" y="15.7">U12</text>
<text x="14.6" y="23.2">+3.3V</text>
<text x="23.4" y="23.2">+3.3V</text>
<text x="32.3" y="23.2">+3.3V</text>
<text x="41.2" y="23.2">+3.3V</text>
<text x="50.1" y="23.2">+3.3V</text>
<text x="60.3" y="23.2">+3.3V</text>
<text x="73" y="23.2">+3.3V</text>
<text x="130.5" y="20">U10</text>
<text x="131.7" y="22.5">TS5A2053</text>
<text x="141.6" y="18.1">+3.3V</text>
<text x="154.6" y="21.1">R41</text>
<text x="159.6" y="21.1">2M2</text>
<text x="219" y="20.7">+3.3V</text>
<text x="224.8" y="23.9">Ferret</text>
<text x="225.7" y="21.6">FB1</text>
<text x="231.7" y="20.7">+3.3V</text>
<text x="96.2" y="27.5">R30</text>
<text x="171.5" y="27.7">C21</text>
<text x="178.5" y="29.9" transform="rotate(-90 178.5 29.9)">10M</text>
<text x="183.6" y="29.8" transform="rotate(-90 183.6 29.8)">R43</text>
<text x="193.8" y="29.7">U8A</text>
<text x="209.5" y="27.6">GNDA</text>
<text x="19" y="34.1">C9</text>
<text x="28" y="34.1">C10</text>
<text x="36.9" y="34.1">C11</text>
<text x="45.8" y="34.1">C13</text>
<text x="54.7" y="34.1">C16</text>
<text x="62.9" y="33.1" transform="rotate(-90 62.9 33.1)">V+</text>
<text x="63.9" y="34.1">U7C</text>
<text x="75.6" y="33.1" transform="rotate(-90 75.6 33.1)">V+</text>
<text x="76.6" y="34.1">U8C</text>
<text x="95.8" y="32.6">390k</text>
<text x="104.8" y="35.2" transform="rotate(-90 104.8 35.2)">390k</text>
<text x="109.9" y="34.9" transform="rotate(-90 109.9 34.9)">R37</text>
<text x="115.6" y="32.8">C17</text>
<text x="115.7" y="35.1">6n8</text>
<text x="154.6" y="30">C19</text>
<text x="160.2" y="30">1n</text>
<text x="171.6" y="30">33p</text>
<text x="191.1" y="32">OPA2322S</text>
<text x="212.5" y="32.7">100n C23ADC_ENABLE</text>
<text x="19.3" y="36.4">100n</text>
<text x="28.2" y="36.4">100n</text>
<text x="37.1" y="36.4">100n</text>
<text x="46" y="36.4">100n</text>
<text x="54.9" y="36.4">100n</text>
<text x="64.1" y="36.4">TLV9062S</text>
<text x="76.9" y="36.4">OPA2322S</text>
<text x="171.6" y="41.6">Q8</text>
<text x="190.6" y="36.4">+</text>
<text x="14.7" y="47.2">GND</text>
<text x="23.6" y="47.2">GND</text>
<text x="32.5" y="47.2">GND</text>
<text x="41.4" y="47.2">GND</text>
<text x="50.2" y="47.2">GND</text>
<text x="60.4" y="47.2">GND</text>
<text x="73.1" y="47.2">GND</text>
<text x="104.2" y="42.2">GNDA</text>
<text x="110.6" y="42.2">GNDA</text>
<text x="141.7" y="44.7">GND</text>
<text x="171.9" y="44.1">AO3400</text>
<text x="42.5" y="53.7">+3.3V</text>
<text x="130.5" y="53">U11</text>
<text x="141.6" y="51.1">+3.3V</text>
<text x="177.9" y="48.5">GNDA</text>
<text x="206.7" y="49.1">R52</text>
<text x="212.4" y="49.1">10</text>
<text x="218.5" y="53.1">C35</text>
<text x="47.1" y="58.1">U6</text>
<text x="131.7" y="55.5">TS5A2053</text>
<text x="154.6" y="54.1">R42</text>
<text x="159.6" y="54.1">2M2</text>
<text x="207.5" y="56.9">GNDA</text>
<text x="218.5" y="58.2">C36</text>
<text x="218.7" y="55.4">470p</text>
<text x="224" y="56.9">GNDA</text>
<text x="32.8" y="65.7">SDA</text>
<text x="47.5" y="60.6">TCA9535MRGER</text>
<text x="53" y="65.7">P00</text>
<text x="95.8" y="65.6">390k</text>
<text x="96.2" y="60.5">R31</text>
<text x="115.6" y="65.8">C18</text>
<text x="154.6" y="63">C20</text>
<text x="160.2" y="63">1n</text>
<text x="171.5" y="60.7">C22</text>
<text x="171.6" y="63">33p</text>
<text x="178.5" y="62.9" transform="rotate(-90 178.5 62.9)">10M</text>
<text x="183.6" y="62.8" transform="rotate(-90 183.6 62.8)">R44</text>
<text x="191.1" y="65">OPA2322S</text>
<text x="193.8" y="62.7">U8B</text>
<text x="206.7" y="63">R53</text>
<text x="212.4" y="63">10</text>
<text x="218.7" y="60.5">470p</text>
<text x="227.3" y="65.8">GND</text>
<text x="32.8" y="68.2">SCL</text>
<text x="32.8" y="70.7">INT</text>
<text x="45.1" y="67.2" transform="rotate(-90 45.1 67.2)">VCC</text>
<text x="53" y="68.2">P01</text>
<text x="53" y="70.7">P02</text>
<text x="104.8" y="68.2" transform="rotate(-90 104.8 68.2)">390k</text>
<text x="109.9" y="67.9" transform="rotate(-90 109.9 67.9)">R38</text>
<text x="115.7" y="68.1">6n8</text>
<text x="190.6" y="69.5">+</text>
<text x="53" y="73.3">P03</text>
<text x="53" y="75.8">P04</text>
<text x="104.2" y="75.2">GNDA</text>
<text x="110.6" y="75.2">GNDA</text>
<text x="141.7" y="77.7">GND</text>
<text x="150.4" y="76.5">+3.3V</text>
<text x="171.6" y="74.6">Q9</text>
<text x="171.9" y="77.1">AO3400</text>
<text x="53" y="78.4">P05</text>
<text x="53" y="80.9">P06</text>
<text x="53" y="83.4">P07</text>
<text x="154.5" y="83.5">R40</text>
<text x="177.9" y="81.5">GNDA</text>
<text x="224" y="81.1">GNDA</text>
<text x="226.1" y="78.5">GND</text>
<text x="53" y="88.5">P10</text>
<text x="154.5" y="85.8">47k</text>
<text x="53" y="91.1">P11</text>
<text x="53" y="93.6">P12</text>
<text x="155.2" y="93.7">Q7</text>
<text x="32.8" y="101.2">A2</text>
<text x="53" y="96.1">P13</text>
<text x="53" y="98.7">P14</text>
<text x="53" y="101.2">P15</text>
<text x="155.5" y="96.1">AO3400</text>
<text x="32.8" y="106.3">A0</text>
<text x="32.8" y="103.8">A1</text>
<text x="45.1" y="107.2" transform="rotate(-90 45.1 107.2)">GND</text>
<text x="47.6" y="107.2" transform="rotate(-90 47.6 107.2)">EPAD</text>
<text x="53" y="103.8">P16</text>
<text x="53" y="106.3">P17</text>
<text x="80.8" y="107.6">R27</text>
<text x="97.3" y="107.6">R29</text>
<text x="113.8" y="107.6">R39</text>
<text x="150.6" y="104.4">GND</text>
<text x="74.4" y="113.9">R25</text>
<text x="80.9" y="109.9">390k</text>
<text x="91" y="113.9">R28</text>
<text x="97.5" y="109.9">390k</text>
<text x="107.5" y="113.9">R32</text>
<text x="114" y="109.9">390k</text>
<text x="135.2" y="108.3">+3.3V</text>
<text x="138.6" y="112.7">U9</text>
<text x="24.8" y="118.4">GND</text>
<text x="43.9" y="118.4">GND</text>
<text x="74.6" y="116.3">680</text>
<text x="91.1" y="116.3">680</text>
<text x="107.6" y="116.3">680</text>
<text x="136.9" y="117" transform="rotate(-90 136.9 117)">VBUS</text>
<text x="140" y="115.2">USBLC6-4SC6</text>
<text x="39.4" y="125.5">C12</text>
<text x="125.6" y="121.9">IO1</text>
<text x="145.9" y="121.9">IO2</text>
<text x="39.6" y="127.8">100n</text>
<text x="125.6" y="127">IO1</text>
<text x="145.9" y="127">IO2</text>
<text x="26" y="135.9" transform="rotate(-90 26 135.9)">IN</text>
<text x="34.4" y="133.6">GNDA</text>
<text x="103.8" y="135.4">R33</text>
<text x="136.9" y="136.8" transform="rotate(-90 136.9 136.8)">GND</text>
<text x="14.1" y="140.5">REF2915</text>
<text x="19.6" y="138.2">U5</text>
<text x="26" y="143.3" transform="rotate(-90 26 143.3)">GND</text>
<text x="28.8" y="139.3">OUT</text>
<text x="47.1" y="140.7">C14</text>
<text x="47.2" y="143">100n</text>
<text x="103.7" y="140.5">10M</text>
<text x="103.8" y="143">R34</text>
<text x="135.3" y="142.5">GND</text>
<text x="42" y="148.8">GNDA</text>
<text x="103.7" y="148.1">10M</text>
<text x="22.9" y="151.4">GNDA</text>
<text x="40.2" y="150.8">R22</text>
<text x="40.2" y="153.1">47k</text>
<text x="51.7" y="152.7">TLV9062S</text>
<text x="54.1" y="150.4">U7A</text>
<text x="73.3" y="154.3">R26</text>
<text x="103.8" y="153.2">R35</text>
<text x="50.9" y="157.1">+</text>
<text x="73.5" y="156.6">100</text>
<text x="103.7" y="158.3">10M</text>
<text x="103.8" y="160.8">R36</text>
<text x="40.2" y="162.2">R23</text>
<text x="40.2" y="164.5">47k</text>
<text x="103.7" y="165.9">10M</text>
<text x="35.6" y="171.7">GNDA</text>
<text x="99.9" y="171.7">TLV9062S</text>
<text x="102.4" y="169.4">U7B</text>
<text x="153.9" y="172.5">H1</text>
<text x="48.2" y="175">C15</text>
<text x="48.3" y="177.3">4u7</text>
<text x="56.7" y="174.9">R24</text>
<text x="56.7" y="177.2">47k</text>
<text x="99.2" y="176.1">+</text>
<text x="122.8" y="176.1">R50</text>
<text x="128.6" y="176.1">10</text>
<text x="153.9" y="177.6">H2</text>
<text x="154.2" y="174.8">MountingHole</text>
<text x="154.2" y="179.9">MountingHole</text>
<text x="66.7" y="180.1">LS1</text>
<text x="66.9" y="182.4">Speaker</text>
<text x="134.7" y="180.1">C37</text>
<text x="134.9" y="182.4">470p</text>
<text x="153.9" y="182.6">H3</text>
<text x="154.2" y="185">MountingHole</text>
<text x="48.6" y="186.5">Q6</text>
<text x="48.8" y="188.8">AO3400</text>
<text x="130.3" y="188.2">GND</text>
<text x="153.9" y="187.7">H4</text>
<text x="154.2" y="190">MountingHole</text>
<text x="43.9" y="197.1">GND</text>
</g>
<g font-size="1.8" fill="#0000c2">
<text x="14" y="171.8">Speaker</text>
<text x="14" y="173.8">In Scope mode,</text>
<text x="14" y="175.7">doesn't affet measurement</text>
<text x="14" y="177.7">because AC coupled.</text>
<text x="14" y="179.6">In Component Test mode,</text>
<text x="14" y="181.6">Mosfet is disabled.</text>
</g>
<g font-size="1.4" fill="#840000">
<text x="235.4" y="24.1">16</text>
<text x="235.8" y="26.7">2</text>
<text x="260.8" y="24.1">15</text>
<text x="235.4" y="31.7">12</text>
<text x="235.4" y="36.8">13</text>
<text x="235.4" y="39.4">14</text>
<text x="235.4" y="44.4">11</text>
<text x="235.8" y="47">3</text>
<text x="235.8" y="52.1">5</text>
<text x="235.8" y="54.6">6</text>
<text x="235.8" y="57.1">7</text>
<text x="235.8" y="59.7">8</text>
<text x="235.4" y="64.8">17</text>
<text x="235.8" y="69.8">9</text>
<text x="235.4" y="72.4">10</text>
<text x="235.8" y="77.5">1</text>
<text x="235.8" y="80">4</text>
</g>
<g font-size="1.4" fill="#008484">
<text x="239.8" y="24.9">DVDD</text>
<text x="239.8" y="27.4">AVDD</text>
<text x="255" y="24.9">SDO</text>
<text x="239.8" y="32.5">PDEN</text>
<text x="239.8" y="37.6">CS</text>
<text x="239.8" y="40.1">SCLK</text>
<text x="239.8" y="45.2">CH_SEL</text>
<text x="239.8" y="47.7">REF</text>
<text x="239.8" y="52.8">AIN0</text>
<text x="239.8" y="55.4">AIN0GND</text>
<text x="239.8" y="57.9">AIN1GND</text>
<text x="239.8" y="60.4">AIN1</text>
<text x="239.8" y="65.5">EPAD</text>
<text x="239.8" y="70.6">NC_2</text>
<text x="239.8" y="73.1">NC</text>
<text x="239.8" y="78.2">GND</text>
<text x="239.8" y="80.8">REFGND</text>
</g>
<g font-size="1.1" fill="#008484">
<text x="143.9" y="25.8" transform="rotate(-90 143.9 25.8)">V+</text>
<text x="137.3" y="36.2">EN</text>
<text x="141.4" y="37" transform="rotate(-90 141.4 37)">GND</text>
<text x="143.9" y="37" transform="rotate(-90 143.9 37)">GND</text>
<text x="143.9" y="58.8" transform="rotate(-90 143.9 58.8)">V+</text>
<text x="137.3" y="69.2">EN</text>
<text x="141.4" y="70" transform="rotate(-90 141.4 70)">GND</text>
<text x="143.9" y="70" transform="rotate(-90 143.9 70)">GND</text>
</g>
<g font-size=".7" fill="#008484">
<text x="195.8" y="40.8" transform="rotate(-90 195.8 40.8)">SHDN_A</text>
<text x="195.8" y="73.8" transform="rotate(-90 195.8 73.8)">SHDN_B</text>
<text x="56.1" y="161.4" transform="rotate(-90 56.1 161.4)">SHDN_A</text>
<text x="104.4" y="180.5" transform="rotate(-90 104.4 180.5)">SHDN_B</text>
</g>
</svg>
